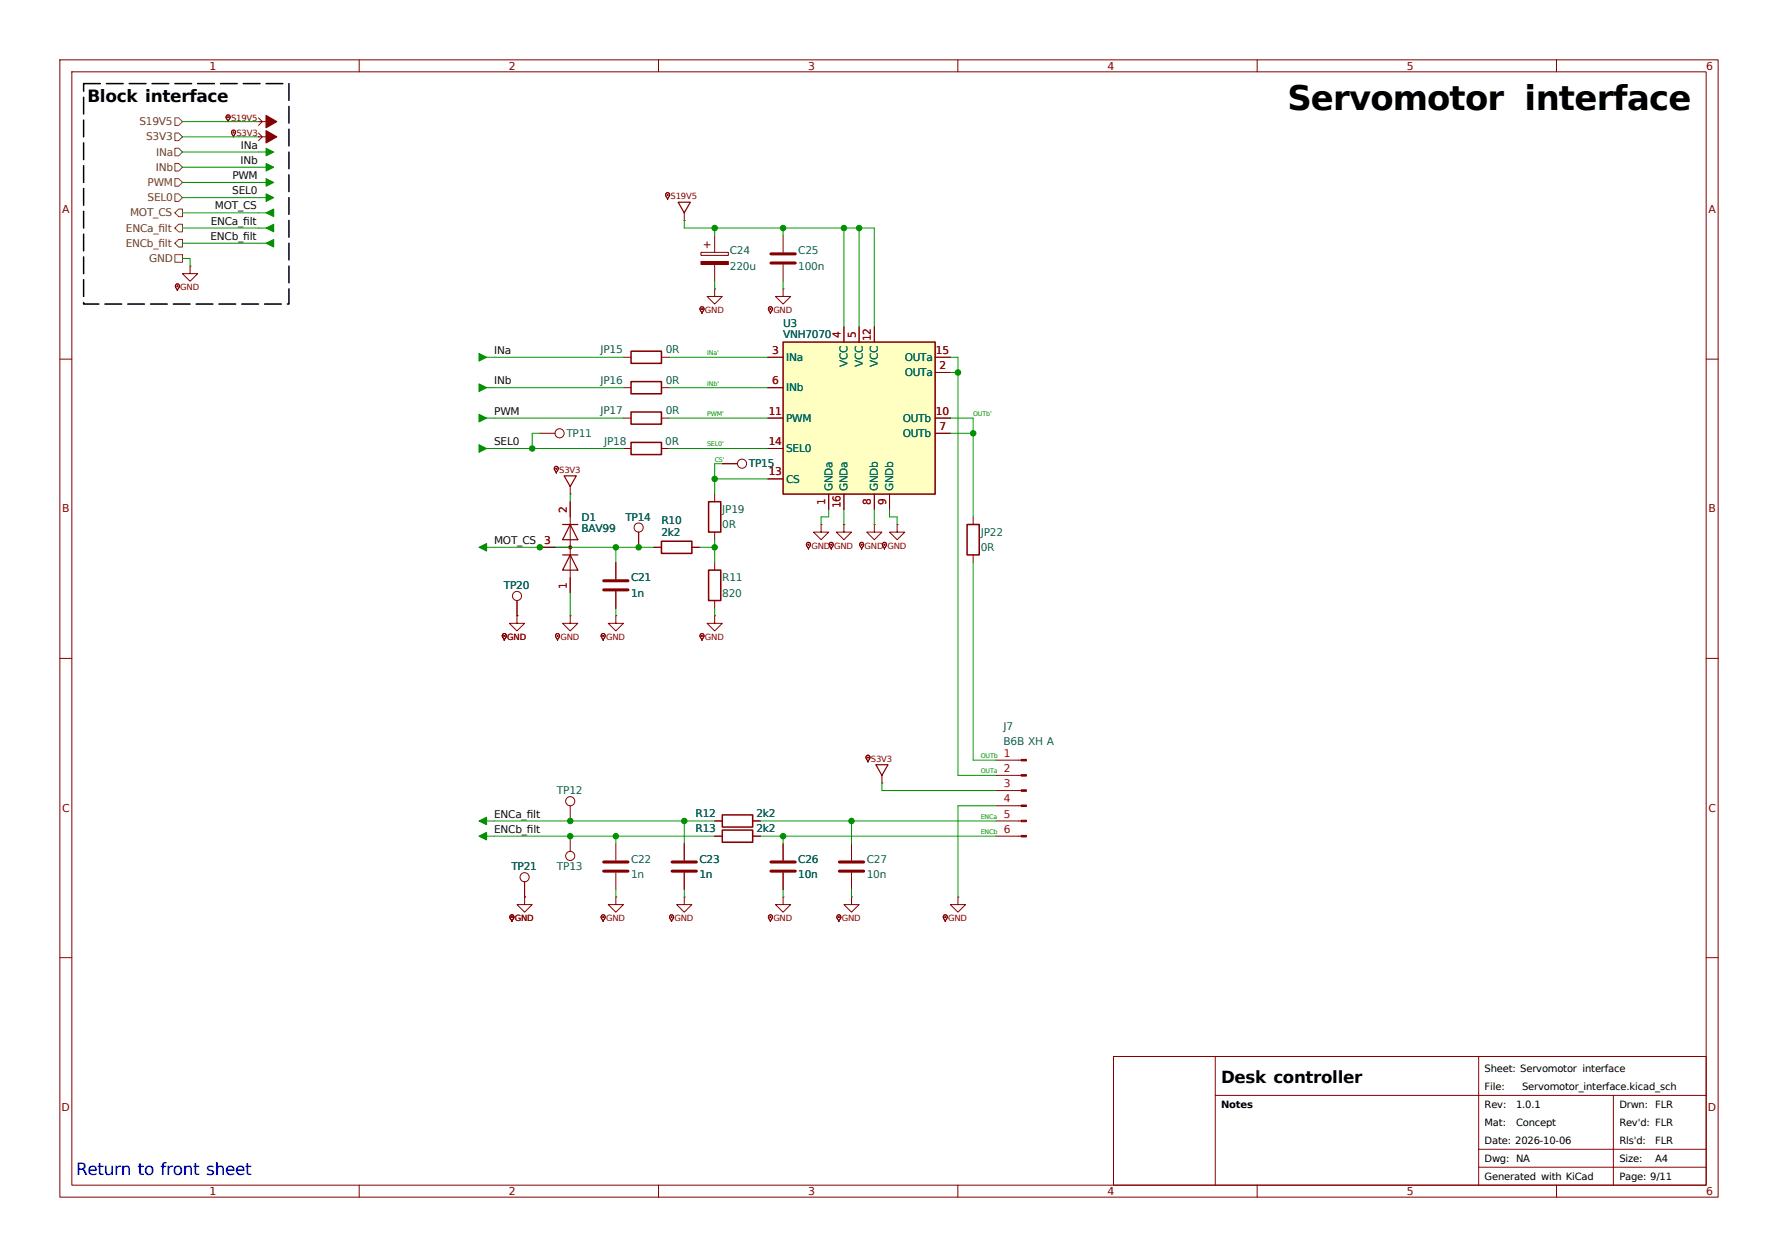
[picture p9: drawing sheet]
<svg xmlns="http://www.w3.org/2000/svg" width="297mm" height="210mm" viewBox="0 0 297 210" stroke-linecap="round" stroke-linejoin="round" font-family="sans-serif">
<g fill="none" stroke="#840000" stroke-width=".17">
<path d="M10 10h277v190h-277zM12 12h273v186h-273zM37.9 19.3a.4 .4 0 0 1 .5 .1 .4 .4 0 0 1-.1 .6l-.2 .3-.3-.6zM43.2 19.7l.6 .6-.6 .7M60 10v2M110 10v2M160 10v2M210 10v2M260 10v2M38.8 21.8a.4 .4 0 0 1 .5 .2 .4 .4 0 0 1-.1 .5l-.2 .4-.3-.7zM43.2 22.2l.6 .7-.6 .6M43.2 22.9h.1"/>
<path d="M43.2 20.3h.1M43.2 22.9h1.2M43.2 20.3h1.2M29.4 47.5a.4 .4 0 0 1 .6 .2 .4 .4 0 0 1-.2 .5l-.2 .4-.3-.7zM31.7 44.5v1.2h1.3l-1.3 1.3-1.2-1.3h1.2M31.7 44.5h.1M10 60h2M90.2 72.4h2.5M92.7 78a.4 .4 0 0 1 .6 .1 .4 .4 0 0 1-.2 .6l-.2 .3-.3-.6zM104.1 74.9h1.3M104.1 64.8h1.3M104.1 69.9h1.3"/>
<path d="M110.5 74.9h1.3M110.5 64.8h1.3M110.5 69.9h1.3M120.6 77.5h2.6M285 60h2M90.2 91.4h5M95.2 82.6h.1M95.2 81.3v1.3M95.2 83.8v15.3M102.9 94v2.8M102.9 98.8v2.8M106.7 88.9v2.5"/>
<path d="M109.2 91.4h1.3M115.6 91.4h1.2M119.4 82.6v1.2M119.4 88.9v1.3M119.4 94v1.3M134.8 90.7a.4 .4 0 0 1 .6 .1 .4 .4 0 0 1-.2 .6l-.2 .3-.3-.6zM137.2 87.6v1.3h1.2l-1.2 1.3-1.3-1.3h1.3M137.2 87.6h.1M138.6 90.7a.4 .4 0 0 1 .6 .1 .4 .4 0 0 1-.2 .6l-.1 .3-.4-.6zM141 87.6v1.3h1.2l-1.2 1.3-1.3-1.3h1.3M141 87.6h.1M143.7 90.7a.4 .4 0 0 1 .6 .1 .4 .4 0 0 1-.2 .6l-.2 .3-.3-.6z"/>
<path d="M146 87.6v1.3h1.3l-1.3 1.3-1.2-1.3h1.2M146 87.6h.1M147.5 90.7a.4 .4 0 0 1 .6 .1 .4 .4 0 0 1-.2 .6l-.2 .3-.3-.6zM149.9 87.6v1.3h1.2l-1.2 1.3-1.3-1.3h1.3M149.9 87.6h.1M162.6 86.4v1.2M162.6 92.7v1.3M10 110h2M117.1 105.9a.4 .4 0 0 1 .5 .2 .4 .4 0 0 1-.2 .5l-.1 .4-.4-.7zM119.4 102.9v1.2h1.2l-1.2 1.3-1.3-1.3h1.3M119.4 102.9h.1M119.4 100.3v1.3"/>
<path d="M285 110h2M119.4 137.2h1.2M119.4 139.7h1.2M125.7 137.2h1.3M125.7 139.7h1.3M144.8 126.2a.4 .4 0 0 1 .5 .2 .4 .4 0 0 1-.1 .5l-.2 .4-.3-.6zM147.3 130.8h.1M147.3 129.5v1.3M166.4 127h4.2M166.4 129.5h4.2M166.4 132.1h4.2M166.4 134.6h4.2"/>
<path d="M166.4 137.2h4.2M166.4 139.7h4.2M128.5 152.9a.4 .4 0 0 1 .5 .2 .4 .4 0 0 1-.1 .5l-.2 .4-.3-.7zM130.8 149.9v1.2h1.3l-1.3 1.3-1.3-1.3h1.3M130.8 149.9h.1M130.8 141v2.8M130.8 145.8v2.8M139.9 152.9a.4 .4 0 0 1 .6 .2 .4 .4 0 0 1-.2 .5l-.2 .4-.3-.7zM142.2 149.9v1.2h1.3l-1.3 1.3-1.2-1.3h1.2M142.2 149.9h.1M142.2 141v2.8M142.2 145.8v2.8"/>
<path d="M157.7 152.9a.4 .4 0 0 1 .5 .2 .4 .4 0 0 1-.1 .5l-.2 .4-.3-.7zM160 149.9v1.2h1.3l-1.3 1.3-1.3-1.3h1.3M160 149.9h.1M10 160h2M186 176.5h99v21.5h-99zM203 176.5v21.5M247 176.5v21.5M285 160h2M60 198v2M110 198v2M160 198v2M203 183h82"/>
<path d="M210 198v2M247 192h38M247 195h38M260 198v2M269.5 183v15"/>
<circle cx="93.5" cy="72.4" r=".76"/>
<circle cx="124" cy="77.5" r=".76"/>
<circle cx="106.7" cy="88.1" r=".76"/>
</g>
<g fill="#008400" stroke="#008400" stroke-width=".17">
<path d="M80 74.3l1.3 .6-1.3 .7z"/>
<path d="M44.4 24.8l1.3 .6-1.3 .6z"/>
<path d="M44.4 40.6l1.3-.6v1.3z"/>
<path d="M44.4 38.1l1.3-.6v1.2z"/>
<path d="M80 69.2l1.3 .7-1.3 .6z"/>
<path d="M44.4 35.6l1.3-.7v1.3z"/>
<path d="M80 91.4l1.3-.6v1.3z"/>
<path d="M80 59.1l1.3 .6-1.3 .6z"/>
<path d="M80 64.1l1.3 .7-1.3 .6z"/>
</g>
<path d="M43.2 25.4h1.2M43.2 38.1h1.9M43.2 35.6h1.9M43.2 40.6h1.9M80.6 59.7h1.9M80.6 74.9h1.9M80.6 69.9h1.9M80.6 64.8h1.9M81.3 91.4h1.2" fill="none" stroke="#008400" stroke-width=".17"/>
<path d="M105.4 73.9h5.1v2h-5.1zM105.4 63.8h5.1v2h-5.1zM105.4 68.8h5.1v2.1h-5.1zM110.5 90.4h5.1v2.1h-5.1zM118.4 95.3h2v5h-2zM118.4 83.8h2v5.1h-2zM161.5 87.6h2.1v5.1h-2.1zM120.6 136.1h5.1v2.1h-5.1zM120.6 138.7h5.1v2h-5.1z" fill="none" stroke="#840000" stroke-width=".25"/>
<path d="M100.8 97h4.1M100.8 98.6h4.1M128.8 144h4M128.8 145.5h4M140.2 144h4.1M140.2 145.5h4.1" fill="none" stroke="#840000" stroke-width=".51"/>
<g fill="#840000" stroke="#840000" stroke-width=".17">
<path d="M170.6 126.9h.8v.2h-.8z"/>
<path d="M170.6 129.4h.8v.3h-.8z"/>
<path d="M170.6 132h.8v.2h-.8z"/>
<path d="M170.6 134.5h.8v.2h-.8z"/>
<path d="M170.6 137h.8v.3h-.8z"/>
<path d="M170.6 139.6h.8v.2h-.8z"/>
<circle cx="92.9" cy="78.3" r=".07"/>
<circle cx="95.2" cy="91.4" r=".25"/>
<circle cx="39" cy="22.1" r=".07"/>
<circle cx="38.1" cy="19.6" r=".07"/>
<circle cx="29.6" cy="47.8" r=".07"/>
<circle cx="117.3" cy="106.2" r=".07"/>
<circle cx="128.7" cy="153.2" r=".07"/>
<circle cx="145" cy="126.6" r=".07"/>
<circle cx="157.9" cy="153.2" r=".07"/>
<circle cx="140.1" cy="153.2" r=".07"/>
<circle cx="138.9" cy="91" r=".07"/>
<circle cx="135" cy="91" r=".07"/>
<circle cx="147.7" cy="91" r=".07"/>
<circle cx="143.9" cy="91" r=".07"/>
</g>
<path d="M94.2 79.5h2.1l-1.1 1.8zM94 92.7h2.5M94 87.6h2.5M95.2 92.7l1.3 2.6h-2.5zM95.2 87.6l1.3 2.6h-2.5zM146.3 127.8h2l-1 1.7z" fill="none" stroke="#840000" stroke-width=".2"/>
<g fill="#840000" stroke="#840000" stroke-width=".2">
<path d="M44.4 21.8l1.8 1.1-1.8 1z"/>
<path d="M44.4 19.3l1.8 1-1.8 1z"/>
</g>
<path d="M130.8 57.2h25.4v25.4h-25.4z" fill="#ffffc2"/>
<path d="M105.4 58.7h5.1v2h-5.1zM130.8 57.2h25.4v25.4h-25.4z" fill="none" stroke="#840000" stroke-width=".25"/>
<g fill="none" stroke="#840000" stroke-width=".17">
<path d="M111.3 32.3a.4 .4 0 0 1 .6 .1 .4 .4 0 0 1-.2 .6l-.2 .3-.3-.6zM114.3 36.8h.1M114.3 35.6v1.2M119.4 39.4v2.8M130.8 39.4v2.8M104.1 59.7h1.3M110.5 59.7h1.3M117.1 51.3a.4 .4 0 0 1 .5 .2 .4 .4 0 0 1-.2 .5l-.1 .4-.4-.7zM117.1 42.2h4.6v.5h-4.6zM117.6 40.9h1M118.1 40.4v1M119.4 48.3v1.2h1.2l-1.2 1.3-1.3-1.3h1.3"/>
<path d="M119.4 48.3h.1M119.4 44.2v2.8M128.3 59.7h2.5M128.5 51.3a.4 .4 0 0 1 .5 .2 .4 .4 0 0 1-.1 .5l-.2 .4-.3-.7zM130.8 48.3v1.2h1.3l-1.3 1.3-1.3-1.3h1.3M130.8 48.3h.1M130.8 44.2v2.8M141 54.6v2.6M143.5 54.6v2.6M146 54.6v2.6M156.2 59.7h2.5M120.6 77.5h2.6"/>
<path d="M128.3 64.8h2.5M128.3 69.9h2.5M128.3 74.9h2.5M156.2 62.2h2.5M156.2 72.4h2.5M156.2 69.9h2.5M90.2 91.4h2.5M95.2 83.8v2.6M95.2 96.5v2.6M102.9 94v2.8M102.9 98.8v2.8M106.7 88.9v2.5"/>
<path d="M109.2 91.4h1.3M115.6 91.4h1.2M128.3 80h2.5M138.4 82.6v2.5M141 82.6v2.5M146 82.6v2.5M148.6 82.6v2.5M84 105.9a.4 .4 0 0 1 .6 .2 .4 .4 0 0 1-.2 .5l-.2 .4-.3-.7zM86.4 102.9v1.2h1.2l-1.2 1.3-1.3-1.3h1.3M86.4 102.9h.1M86.4 100.3v2.6M92.9 105.9a.4 .4 0 0 1 .6 .2 .4 .4 0 0 1-.2 .5l-.2 .4-.3-.7z"/>
<path d="M95.2 102.9v1.2h1.3l-1.3 1.3-1.2-1.3h1.2M95.2 102.9h.1M100.5 105.9a.4 .4 0 0 1 .6 .2 .4 .4 0 0 1-.2 .5l-.1 .4-.4-.7zM102.9 102.9v1.2h1.2l-1.2 1.3-1.3-1.3h1.3M102.9 102.9h.1M95.2 134.6v2.6M95.2 139.7v2.5M119.4 139.7h1.2M119.4 137.2h1.2M125.7 139.7h1.3M125.7 137.2h1.3M85.3 152.9a.4 .4 0 0 1 .5 .2 .4 .4 0 0 1-.1 .5l-.2 .4-.3-.7z"/>
<path d="M87.6 149.9v1.2h1.3l-1.3 1.3-1.2-1.3h1.2M87.6 149.9h.1M87.6 147.3v2.6M100.5 152.9a.4 .4 0 0 1 .6 .2 .4 .4 0 0 1-.2 .5l-.1 .4-.4-.7zM102.9 149.9v1.2h1.2l-1.2 1.3-1.3-1.3h1.3M102.9 149.9h.1M102.9 141v2.8M102.9 145.8v2.8M112 152.9a.4 .4 0 0 1 .5 .2 .4 .4 0 0 1-.2 .5l-.1 .4-.3-.7zM114.3 149.9v1.2h1.3l-1.3 1.3-1.3-1.3h1.3M114.3 149.9h.1M114.3 141v2.8"/>
<path d="M114.3 145.8v2.8M130.8 141v2.8M130.8 145.8v2.8"/>
<circle cx="86.4" cy="99.6" r=".76"/>
<circle cx="95.2" cy="133.9" r=".76"/>
<circle cx="87.6" cy="146.6" r=".76"/>
<circle cx="95.2" cy="143" r=".76"/>
</g>
<g fill="#008400" stroke="#008400" stroke-width=".17">
<path d="M44.4 27.3l1.3 .6-1.3 .7z"/>
<path d="M44.4 32.4l1.3 .6-1.3 .7z"/>
<path d="M44.4 29.8l1.3 .7-1.3 .6z"/>
<path d="M80 137.2l1.3-.7v1.3z"/>
<path d="M80 139.7l1.3-.6v1.2z"/>
</g>
<path d="M43.2 27.9h1.2M43.2 33h1.2M43.2 30.5h1.2M81.3 137.2h1.2M81.3 139.7h1.2" fill="none" stroke="#008400" stroke-width=".17"/>
<g fill="#840000" stroke="#840000" stroke-width=".17">
<path d="M117.1 43.7h4.6v.5h-4.6z"/>
<circle cx="112.2" cy="153.2" r=".07"/>
<circle cx="111.5" cy="32.6" r=".07"/>
<circle cx="84.2" cy="106.2" r=".07"/>
<circle cx="117.3" cy="51.6" r=".07"/>
<circle cx="93.1" cy="106.2" r=".07"/>
<circle cx="100.8" cy="153.2" r=".07"/>
<circle cx="100.8" cy="106.2" r=".07"/>
<circle cx="85.5" cy="153.2" r=".07"/>
<circle cx="128.7" cy="51.6" r=".07"/>
</g>
<path d="M113.3 33.8h2l-1 1.8z" fill="none" stroke="#840000" stroke-width=".2"/>
<path d="M128.8 42.4h4M128.8 43.9h4M100.8 144h4.1M100.8 145.5h4.1M112.3 144h4M112.3 145.5h4" fill="none" stroke="#840000" stroke-width=".51"/>
<path d="M29.2 19.7h.6l.7 .6-.7 .7h-.6zM29.2 27.3h.6l.7 .6-.7 .7h-.6zM29.2 32.4h.6l.7 .6-.7 .7h-.6zM29.2 24.8h.6l.7 .6-.7 .6h-.6zM29.2 29.8h.6l.7 .7-.7 .6h-.6zM29.2 22.2h.6l.7 .7-.7 .6h-.6zM29.8 34.9h.7v1.3h-.7l-.6-.6zM29.8 37.5h.7v1.2h-.7l-.6-.6zM29.2 42.5h1.3v1.3h-1.3zM29.8 40h.7v1.3h-.7l-.6-.7z" fill="none" stroke="#725600" stroke-width=".17"/>
<g fill="none" stroke="#009600" stroke-width=".17">
<path d="M30.5 38.1h12.7M30.5 30.5h12.7M30.5 33h12.7M30.5 25.4h12.7M30.5 22.9h12.7M30.5 27.9h12.7M30.5 20.3h12.7M30.5 35.6h12.7M114.3 36.8v1.3h31.7v16.5M119.4 38.1v1.3M130.8 38.1v1.3M141 38.1v16.5"/>
<path d="M143.5 38.1v16.5M30.5 43.2h1.2v1.3M30.5 40.6h12.7M82.5 59.7h21.6M111.8 59.7h16.5M119.4 47v1.3M130.8 47v1.3M158.7 59.7h1.3v69.8h6.4M82.5 69.9h21.6M82.5 74.9h21.6M82.5 64.8h21.6M90.2 72.4h-1.3v2.5"/>
<path d="M111.8 69.9h16.5M111.8 74.9h16.5M111.8 64.8h16.5M120.6 77.5h-1.2v5.1M158.7 69.9h3.9v16.5M158.7 62.2h1.3M158.7 72.4h3.9M82.5 91.4h26.7M95.2 82.6v1.2M95.2 99.1v3.8M102.9 91.4v2.6M116.8 91.4h2.6"/>
<path d="M119.4 80h8.9M119.4 90.2v3.8M138.4 85.1v1.3h-1.2v1.2M141 85.1v2.5M146 85.1v2.5M148.6 85.1v1.3h1.3v1.2M162.6 94v33h3.8M102.9 101.6v1.3M119.4 101.6v1.3M82.5 139.7h36.9M82.5 137.2h36.9M102.9 139.7v1.3"/>
<path d="M114.3 137.2v3.8M127 139.7h39.4M127 137.2h39.4M130.8 139.7v1.3M142.2 137.2v3.8M147.3 130.8v1.3h19.1M166.4 134.6h-6.4v15.3M102.9 148.6v1.3M114.3 148.6v1.3M130.8 148.6v1.3M142.2 148.6v1.3"/>
</g>
<path d="M14 14h34.3v36.8h-34.3z" fill="none" stroke="#000" stroke-width=".25" stroke-dasharray="2.8 1"/>
<g fill="#009600" stroke="#009600" stroke-width=".17">
<circle cx="95.2" cy="137.2" r=".46"/>
<circle cx="95.2" cy="139.7" r=".46"/>
<circle cx="102.9" cy="139.7" r=".46"/>
<circle cx="106.7" cy="91.4" r=".46"/>
<circle cx="102.9" cy="91.4" r=".46"/>
<circle cx="114.3" cy="137.2" r=".46"/>
<circle cx="141" cy="38.1" r=".46"/>
<circle cx="130.8" cy="38.1" r=".46"/>
<circle cx="143.5" cy="38.1" r=".46"/>
<circle cx="119.4" cy="38.1" r=".46"/>
<circle cx="88.9" cy="74.9" r=".46"/>
<circle cx="90.2" cy="91.4" r=".46"/>
<circle cx="162.6" cy="72.4" r=".46"/>
<circle cx="160" cy="62.2" r=".46"/>
<circle cx="119.4" cy="80" r=".46"/>
<circle cx="119.4" cy="91.4" r=".46"/>
<circle cx="142.2" cy="137.2" r=".46"/>
<circle cx="130.8" cy="139.7" r=".46"/>
</g>
<text font-size="5.7" x="215" y="18.4">Servomotor interface</text>
<g font-size="2.8">
<text x="14.6" y="17">Block interface</text>
<text x="204" y="181">Desk controller</text>
</g>
<text font-size="2.8" fill="#0000c2" x="12.7" y="196.4">Return to front sheet</text>
<g font-size="1.8" fill="#840000">
<text x="35" y="11.6">1</text>
<text x="85" y="11.6">2</text>
<text x="135" y="11.6">3</text>
<text x="185" y="11.6">4</text>
<text x="235" y="11.6">5</text>
<text x="285" y="11.6">6</text>
<text x="10.4" y="35.6">A</text>
<text x="285.4" y="35.6">A</text>
<text x="10.4" y="85.6">B</text>
<text x="285.4" y="85.6">B</text>
<text x="10.4" y="135.6">C</text>
<text x="285.4" y="135.6">C</text>
<text x="10.3" y="185.6">D</text>
<text x="285.3" y="185.6">D</text>
<text x="35" y="199.6">1</text>
<text x="85" y="199.6">2</text>
<text x="135" y="199.6">3</text>
<text x="185" y="199.6">4</text>
<text x="235" y="199.6">5</text>
<text x="285" y="199.6">6</text>
</g>
<g font-size="1.8" fill="#725600">
<text x="23.3" y="20.9">S19V5</text>
<text x="24.4" y="23.5">S3V3</text>
<text x="26" y="28.5">INb</text>
<text x="26.1" y="26">INa</text>
<text x="24.6" y="33.6">SEL0</text>
<text x="24.7" y="31.1">PWM</text>
<text x="21" y="41.2">ENCb_f</text>
<text x="21" y="38.7">ENCa_f</text>
<text x="21.7" y="36.2">MOT_CS</text>
<text x="26.5" y="41.2">ilt</text>
<text x="26.5" y="38.7">ilt</text>
<text x="24.9" y="43.8">GND</text>
</g>
<g font-size="1.8" fill="#0f0f0f">
<text x="38.8" y="29.9">PWM</text>
<text x="40.2" y="27.4">INb</text>
<text x="40.2" y="24.8">INa</text>
<text x="35.9" y="35">MOT_CS</text>
<text x="38.8" y="32.5">SEL0</text>
<text x="35.2" y="40.1">ENCb_f</text>
<text x="35.2" y="37.5">ENCa_f</text>
<text x="40.6" y="40.1">ilt</text>
<text x="40.6" y="37.5">ilt</text>
<text x="82.5" y="59.1">INa</text>
<text x="82.5" y="64.2">INb</text>
<text x="82.5" y="69.3">PWM</text>
<text x="82.5" y="74.4">SEL0</text>
<text x="82.5" y="90.9">MOT_CS</text>
<text x="82.5" y="136.6">ENCa_f</text>
<text x="88" y="136.6">ilt</text>
<text x="82.5" y="139.1">ENCb_f</text>
<text x="88" y="139.1">ilt</text>
</g>
<g font-size="1.8" fill="#006464">
<text x="121.9" y="45.1">220u</text>
<text x="121.9" y="42.5">C24</text>
<text x="133.3" y="45.1">100n</text>
<text x="133.3" y="42.5">C25</text>
<text x="100.3" y="59">JP15</text>
<text x="111.2" y="59">0R</text>
<text x="130.8" y="56.5">VNH7070</text>
<text x="130.8" y="54.7">U3</text>
<text x="100.3" y="64.1">JP16</text>
<text x="111.2" y="64.1">0R</text>
<text x="131.3" y="60.3">INa</text>
<text x="131.3" y="65.4">INb</text>
<text x="141.6" y="61.4" transform="rotate(-90 141.6 61.4)">VCC</text>
<text x="144.1" y="61.4" transform="rotate(-90 144.1 61.4)">VCC</text>
<text x="146.7" y="61.4" transform="rotate(-90 146.7 61.4)">VCC</text>
<text x="151.1" y="62.8">OUTa</text>
<text x="151.1" y="60.3">OUTa</text>
<text x="100.3" y="69.2">JP17</text>
<text x="111.2" y="69.2">0R</text>
<text x="131.3" y="70.5">PWM</text>
<text x="150.8" y="70.5">OUTb</text>
<text x="94.6" y="73">TP11</text>
<text x="100.9" y="74.3">JP18</text>
<text x="111.1" y="74.3">0R</text>
<text x="131.3" y="75.5">SEL0</text>
<text x="150.8" y="73">OUTb</text>
<text x="125.1" y="78.1">TP15</text>
<text x="131.3" y="80.6">CS</text>
<text x="139" y="82" transform="rotate(-90 139 82)">GNDa</text>
<text x="141.6" y="82" transform="rotate(-90 141.6 82)">GNDa</text>
<text x="146.7" y="82" transform="rotate(-90 146.7 82)">GNDb</text>
<text x="149.2" y="82" transform="rotate(-90 149.2 82)">GNDb</text>
<text x="97.2" y="87">D1</text>
<text x="97.2" y="88.9">BAV99</text>
<text x="104.5" y="87">TP14</text>
<text x="110.5" y="87.6">R10</text>
<text x="110.5" y="89.5">2k2</text>
<text x="120.6" y="85.7">JP19</text>
<text x="120.6" y="88.2">0R</text>
<text x="163.8" y="89.5">JP22</text>
<text x="163.8" y="92">0R</text>
<text x="84.2" y="98.3">TP20</text>
<text x="105.4" y="99.7">1n</text>
<text x="105.4" y="97.1">C21</text>
<text x="120.6" y="99.7">820</text>
<text x="120.6" y="97.1">R11</text>
<text x="167.6" y="121.9">J7</text>
<text x="167.6" y="124.4">B6B XH A</text>
<text x="93" y="132.7">TP12</text>
<text x="116.2" y="136.5">R12</text>
<text x="126.4" y="136.5">2k2</text>
<text x="116.2" y="139">R13</text>
<text x="126.4" y="139">2k2</text>
<text x="85.4" y="145.3">TP21</text>
<text x="93" y="145.4">TP13</text>
<text x="105.4" y="146.7">1n</text>
<text x="105.4" y="144.1">C22</text>
<text x="116.8" y="146.7">1n</text>
<text x="116.8" y="144.1">C23</text>
<text x="133.3" y="144.1">C26</text>
<text x="133.3" y="146.7">10n</text>
<text x="144.8" y="144.1">C27</text>
<text x="144.8" y="146.7">10n</text>
</g>
<g font-size="1.8" fill="#a90000">
<text x="129" y="59.1">3</text>
<text x="140.4" y="56.4" transform="rotate(-90 140.4 56.4)">4</text>
<text x="142.9" y="56.4" transform="rotate(-90 142.9 56.4)">5</text>
<text x="145.5" y="57" transform="rotate(-90 145.5 57)">12</text>
<text x="156.3" y="59.1">15</text>
<text x="129" y="64.2">6</text>
<text x="156.9" y="61.7">2</text>
<text x="128.4" y="69.3">11</text>
<text x="156.3" y="69.3">10</text>
<text x="156.9" y="71.8">7</text>
<text x="128.4" y="74.4">14</text>
<text x="128.4" y="79.4">13</text>
<text x="94.7" y="85.7" transform="rotate(-90 94.7 85.7)">2</text>
<text x="137.9" y="84.4" transform="rotate(-90 137.9 84.4)">1</text>
<text x="140.4" y="85" transform="rotate(-90 140.4 85)">16</text>
<text x="145.5" y="84.4" transform="rotate(-90 145.5 84.4)">8</text>
<text x="148" y="84.4" transform="rotate(-90 148 84.4)">9</text>
<text x="90.9" y="90.9">3</text>
<text x="94.7" y="98.4" transform="rotate(-90 94.7 98.4)">1</text>
<text x="167.7" y="126.4">1</text>
<text x="167.7" y="129">2</text>
<text x="167.7" y="131.5">3</text>
<text x="167.7" y="134">4</text>
<text x="167.7" y="136.6">5</text>
<text x="167.7" y="139.1">6</text>
</g>
<g font-size="1.7">
<text x="248" y="179.1">Sheet: Servomotor interface</text>
<text x="204" y="185.1">Notes</text>
<text x="248" y="185.1">Rev:</text>
<text x="248" y="182.1">File:</text>
<text x="253.3" y="185.1">1.0.1</text>
<text x="254.3" y="182.1">Servomotor_interface.kicad_sch</text>
<text x="270.5" y="185.1">Drwn:</text>
<text x="276.5" y="185.1">FLR</text>
<text x="248" y="191.1">Date: 2026-10-06</text>
<text x="248" y="188.1">Mat:</text>
<text x="253.3" y="188.1">Concept</text>
<text x="270.5" y="191.1">Rls'd:</text>
<text x="270.5" y="188.1">Rev'd: FLR</text>
<text x="276.5" y="191.1">FLR</text>
<text x="248" y="197.1">Generated with KiCad</text>
<text x="248" y="194.1">Dwg: NA</text>
<text x="270.5" y="194.1">Size:</text>
<text x="270.5" y="197.1">Page: 9/11</text>
<text x="276.5" y="194.1">A4</text>
</g>
<g font-size="1.4" fill="#840000">
<text x="38.6" y="20.3">S19V5</text>
<text x="39.5" y="22.8">S3V3</text>
<text x="112" y="33.3">S19V5</text>
<text x="30.1" y="48.5">GND</text>
<text x="117.8" y="52.3">GND</text>
<text x="129.2" y="52.3">GND</text>
<text x="93.4" y="79">S3V3</text>
<text x="135.5" y="91.7">GND GND</text>
<text x="144.4" y="91.7">GND GND</text>
<text x="84.7" y="106.9">GND</text>
<text x="93.6" y="106.9">GND</text>
<text x="101.2" y="106.9">GND</text>
<text x="117.8" y="106.9">GND</text>
<text x="145.5" y="127.2">S3V3</text>
<text x="86" y="153.9">GND</text>
<text x="101.2" y="153.9">GND</text>
<text x="112.7" y="153.9">GND</text>
<text x="129.2" y="153.9">GND</text>
<text x="140.6" y="153.9">GND</text>
<text x="158.4" y="153.9">GND</text>
</g>
<g font-size="1.1" fill="#008400">
<text x="118.1" y="59.4">INa'</text>
<text x="118.1" y="64.4">INb'</text>
<text x="118.1" y="69.5">PWM'</text>
<text x="162.6" y="69.5">OUTb'</text>
<text x="118.1" y="74.6">SEL0'</text>
<text x="119.4" y="77.1">CS'</text>
<text x="163.8" y="129.2">OUTa</text>
<text x="163.8" y="126.7">OUTb</text>
<text x="163.8" y="136.8">ENCa</text>
<text x="163.8" y="139.4">ENCb</text>
</g>
</svg>
